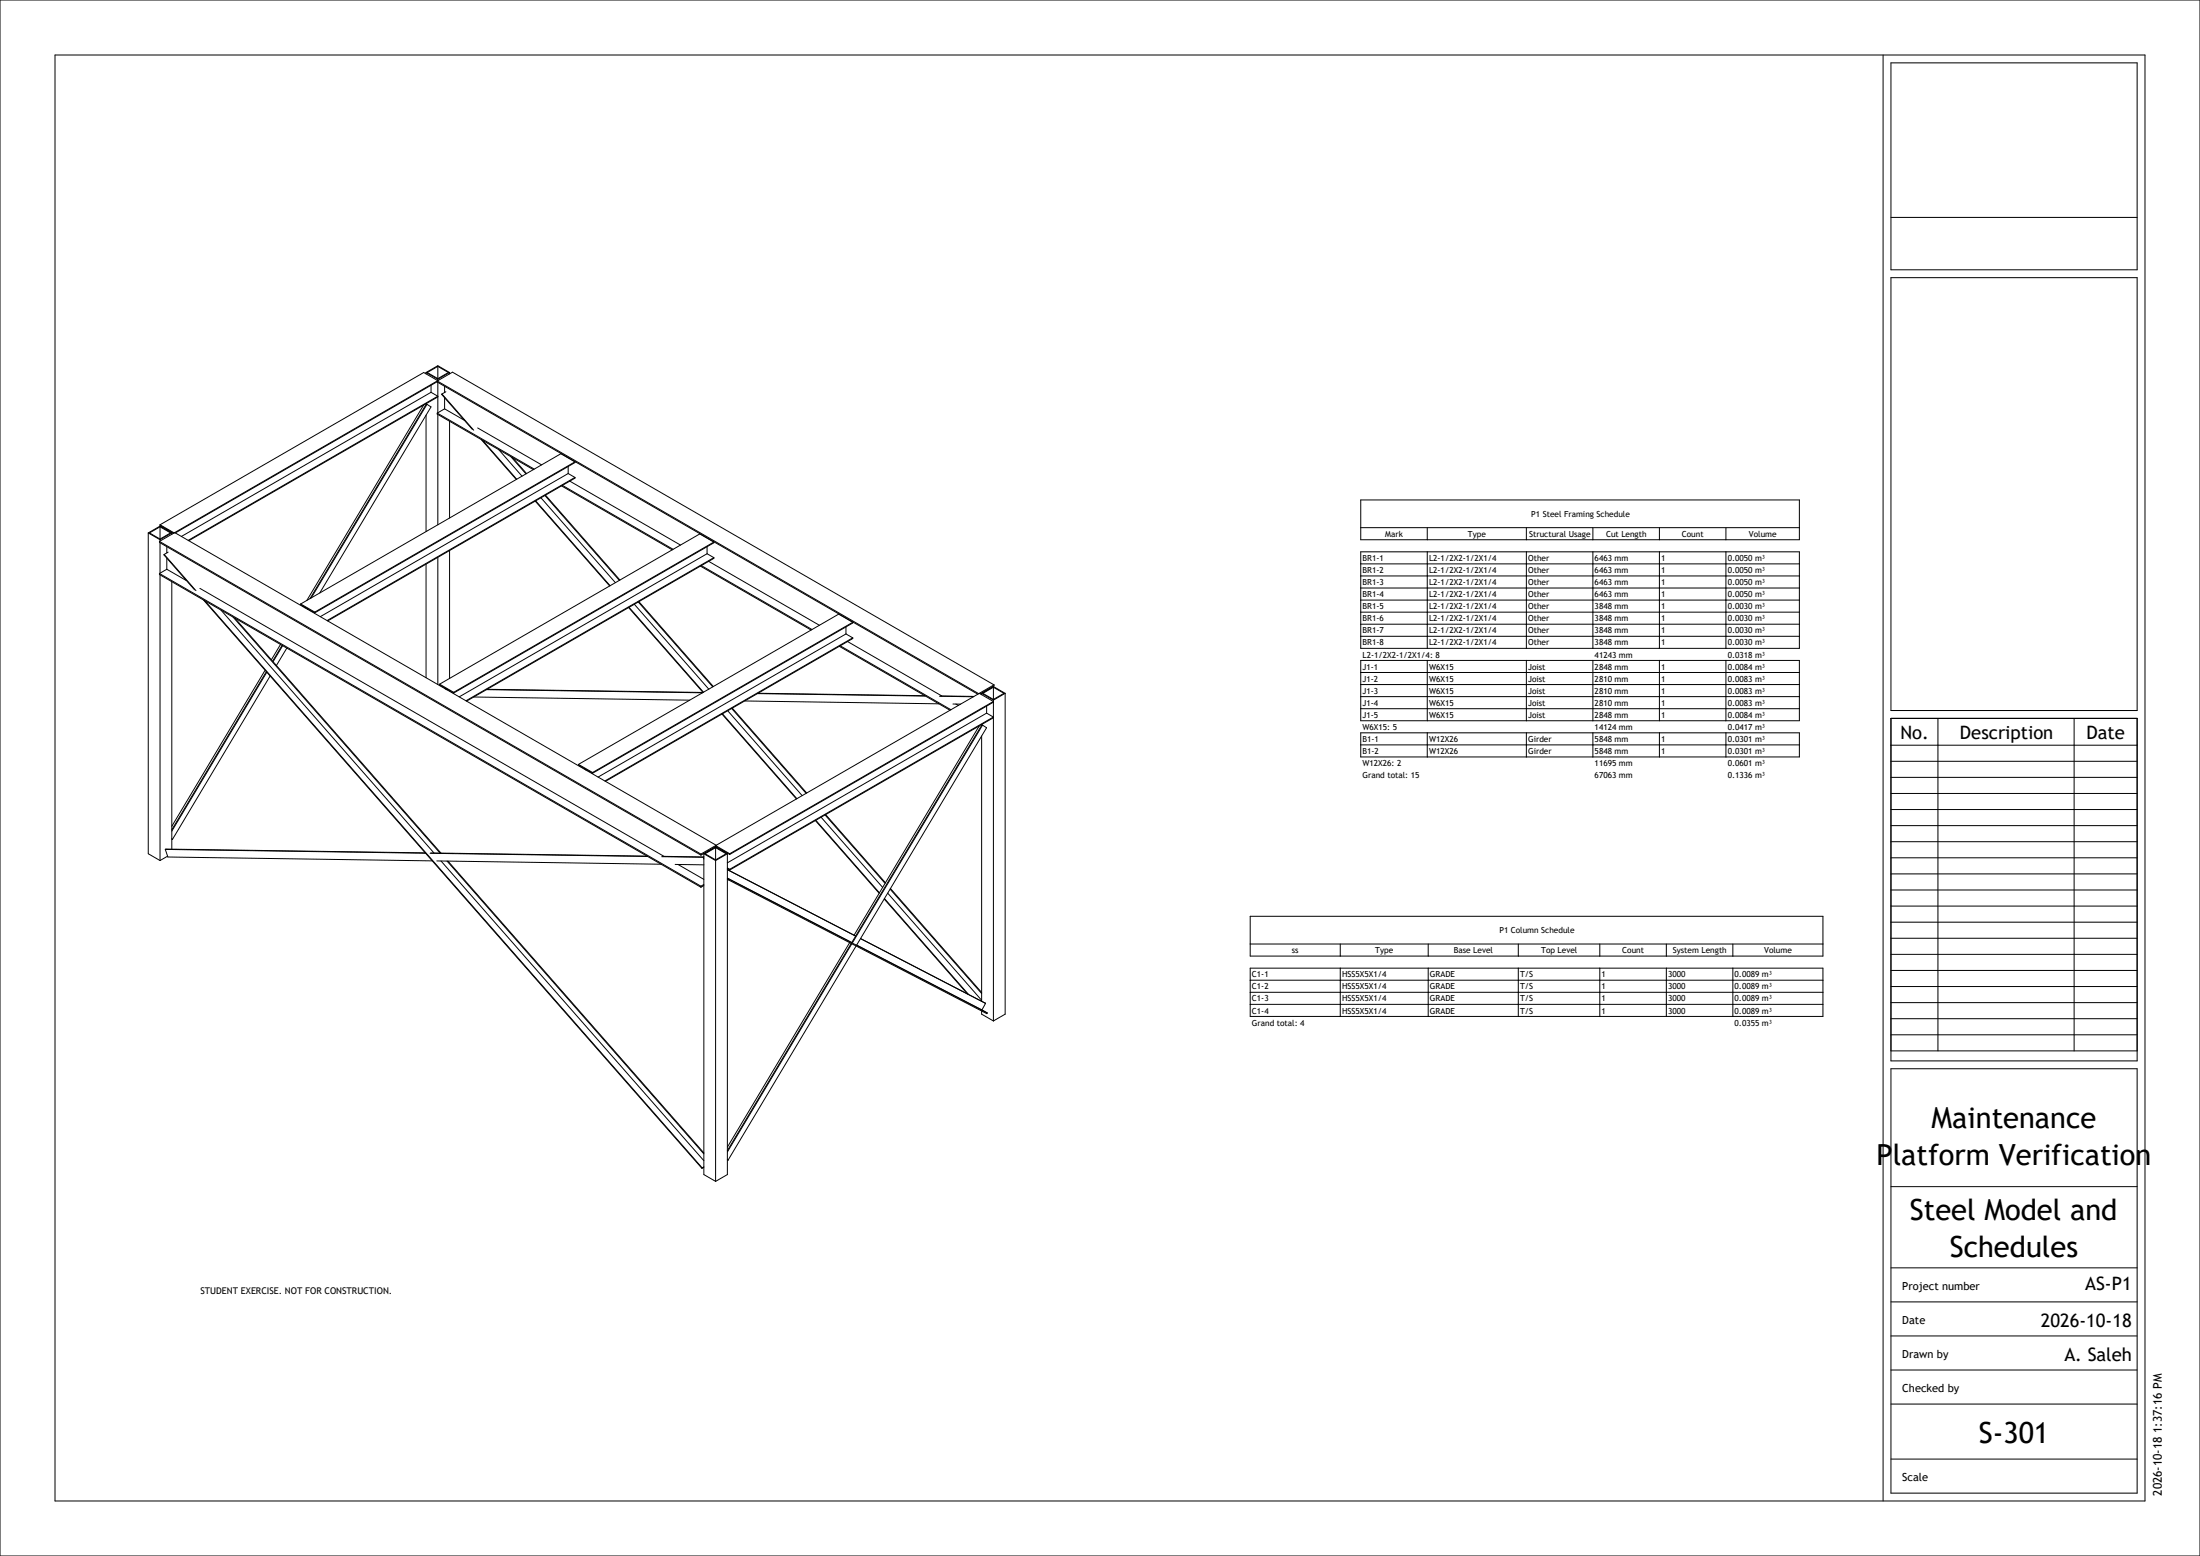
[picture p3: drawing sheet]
<svg xmlns="http://www.w3.org/2000/svg" width="840mm" height="594mm" viewBox="0 0 840 594" stroke-linecap="round" stroke-linejoin="round" font-family="sans-serif">
<g fill="none" stroke="#000" stroke-width=".38">
<path d="M0 0h840v594h-840zM21 21h798v552h-798zM719 21v552M722 24h94v79h-94zM722 83h94M722 106h94v165.2h-94zM167.2 139.9v4.6M167.2 139.9l-4.1 2.3 4.1 2.3M167.2 139.9l4 2.3-4 2.3M161.7 154.7l-44.5 74.5M162.6 154.2l.2 .1M162.7 142.2v.5"/>
<path d="M162.7 154.1v.1M162.7 158.5v44.4M162.7 142.2l4.5 2.6M162.7 142.2l4.5-2.6 4.5 2.6M162.8 154.2l.2 .1M162.8 154.2l-44.4 74.3M163 154.3l1.6 1-42.5 71.1M163 154.3l-44.2 73.9M164.6 147.1v2.7M164.6 149.8l2.6 1.5-95.3 55M164.6 149.8l-95.3 55M166.9 145.7l-100 57.7"/>
<path d="M166.9 145.4v.4l206.4 119.2M166.9 157.7v.4l36.7 21.2M166.9 145.4l5.9-3.3 206.7 119.3M166.9 145.4l206.8 119.4 5.8-3.4M166.9 157.7l37.1 21.4M167.2 145.3l-100.7 58.1-5.4-3.1M167.2 145.3l-5.4-3.1-100.7 58.1M167.2 151.5l-95.1 54.9M167.2 144.8v.5M167.2 146v11.6M167.2 158.2v42.1M168.7 150.4l11.7 13.5"/>
<path d="M168.7 150.4l12.2 13.8M169.8 156.1l-2.9 1.6M169.8 147.5v2.3M169.8 151.8v4.3M169.8 156.1l7.5 4.3M170.3 149.5l-1.6 .9M171.7 142.2v.5M171.7 142.2l-4.5 2.6M171.7 160.8v36.9M182.4 163.4l24.4 14.1M183.7 167.8l13.4 15.2M184.3 168.1l13 14.8"/>
<path d="M190.4 171.6l8.9 10.2M195 174.3l5.8 6.6M195.7 174.7l5.3 6.1M216.9 178.1v2.7M219.5 176.3v.3l-99.3 57.3M219.5 176.3l-5.4-3.1-99.3 57.4M219.5 176.3l-99.3 57.4M204.4 191.3l28.4 32.4M204.5 191.2l28.4 32.4M206.5 190l28.5 32.4M208.1 189.1l28.4 32.5M208.3 189l28.4 32.4"/>
<path d="M214.4 185.5l42.3 24.4M214.7 185.3l42.3 24.4M216.9 180.8l2.6 1.5M216.9 180.8l-94.6 54.6M217.5 183.7l42.3 24.4M219.5 182.3v.2l-94.4 54.5M219.5 182.3l-94.6 54.6M56.6 203.4v122.5l4.5 2.6M56.6 203.4l4.5 2.6M56.6 203.4l4.5-2.6 4.5 2.6M60.9 206.7v.4l206.7 119.3M60.9 218.9v.4l206.7 119.4"/>
<path d="M60.9 206.7l5.8-3.4 206.7 119.4-5.8 3.3M60.9 218.9l206.7 119.4M60.9 206.7l206.7 119.3M61.1 201.1l-4 2.3 4 2.4M61.1 201.1v4.7M61.1 206v.5M61.1 207.2v11.6M61.1 219.5v109M61.1 201.1l4 2.3-4 2.4M61.1 200.3v.3l2.6 1.5v.2M62.7 211.6l11.6 13.6M62.7 211.6l12.1 13.9"/>
<path d="M63.7 217.3l-2.8 1.6M63.7 208.7v2.4M63.7 213.1v4.2M63.7 217.3l7.5 4.4M63.9 202.5v-.3l2.4 1.4M64.2 210.8l-1.5 .8M65.6 203.4v.6M65.6 203.4l-4.5 2.6M162.7 215.3v43.4M167.2 212.8v48.5M171.7 210.2v48.8M267.4 216.1l42.3 24.4"/>
<path d="M267.8 215.9l42.2 24.4M270 211.4l2.6 1.5M270 208.7v2.7M270 211.4l-94.7 54.6M270.6 214.3l42.3 24.4M272.6 206.9l-5.4-3.1-99.4 57.4M272.6 206.9v.3l-99.4 57.4M272.6 212.9v.2l-94.5 54.5M272.6 212.9l-94.7 54.6M272.6 206.9l-99.4 57.4M65.6 222v102.2M76.3 224.6l177.2 102.3"/>
<path d="M77.7 229l190.3 217M78.2 229.3l189.9 216.5M84.4 232.9l81.3 92.7M89 235.5l79 90.2M89.7 235.9l78.7 89.8M114.8 230.6v.2l2.6 1.5v.3M114.8 230.6l5.4 3.1M115.8 231.4l-.1 .2M116.4 231.8l-.1 .1M116.6 231.9l-.1 .2M117.6 232.7v-.3l2.6 1.5M120.2 233.7v.2"/>
<path d="M240 231.9l28.4 32.4-82.4-1.2M240.2 231.8l28.4 32.4M242.2 230.7l28.4 32.4M243.7 229.8l28.4 32.4M243.9 229.7l28.5 32.4M323 239.3v2.7M325.6 237.5v.3l-99.4 57.4M325.6 237.5l-5.4-3.1-99.3 57.4M325.6 237.5l-99.4 57.4M101.2 255.9l-35.6 59.5M101.7 256.4l-36.1 60.4M101.9 256.6l-36.3 60.7"/>
<path d="M103.1 258.1l-37.2 62.3-.3-.2M107.1 246l-3.5 5.9M107.7 246.4l-3.6 6M107.9 246.5l-3.6 6.1M109.5 247.4l-4 6.6M320.5 246.7l42.2 24.4M320.8 246.5l42.3 24.4M323 242l2.6 1.5M323 242l-94.6 54.6M323.6 244.9l36 20.8M325.6 243.5v.3l-94.4 54.5M325.6 243.5l-94.7 54.6"/>
<path d="M167.8 261.2l5.4 3.1M167.8 261.2v.2l2.6 1.5v.3M169.9 262.9h.5M170.1 263h.3M170.6 263.3v-.2l2.6 1.5M173.2 264.3v.3M180.9 266.1l82.4 1.2M185.7 263.3l82.5 1.2M275.7 272.6l28.4 32.4M275.8 272.5l28.5 32.4M277.9 271.3l28.4 32.4M279.4 270.4l28.4 32.4"/>
<path d="M279.6 270.3l28.4 32.4M284.3 267.6l74.2 1.1M289.2 264.8l64.2 .9M289.4 264.6l63.7 1M358.7 265.8l12.9 .2M358.9 265.7l13 .2M363.8 268.7l3 .1M364.9 268.8l1 .5M373.5 277.3l.2 .1M373.7 277.2v.2M373.9 277.1l-47.8 79.9M374.8 264.7v.5"/>
<path d="M374.8 276.6h-.1M374.8 264.7l4.5 2.6M374.8 264.7l4.5-2.6 4.5 2.6M375.1 276.8l-.2-.1-49.7 83.1M375.1 276.8l1.6 1-49.6 83M375.1 276.8l-49.7 83.2M376.5 263.7l-2.3 1.2M376.7 269.5v2.7M376.7 272.2l2.6 1.5-100.7 58.1M376.7 272.2l-99 57.2M379.3 268l-100.7 58.2M379.3 274l-100.7 58.1"/>
<path d="M379.3 262.3v4.7M379.3 267.3v122.4M379.3 262.3l-4.1 2.4 4.1 2.3M379.3 262.3l4 2.4-4 2.3M379.5 261.4v.4l-2.8 1.8M383.8 264.7v122.4l-4.5 2.6M383.8 264.7l-4.5 2.6M722 274.2h94v130.8h-94zM220.9 291.8v.3l2.6 1.5v.2M220.9 291.8l5.3 3.1M223.7 293.9v-.2l2.5 1.5M226.2 294.9v.3"/>
<path d="M374.8 281v101.2M311.3 313.2l24.4 27.8M311.5 313.1l24.3 27.7M313.5 312l23.5 26.8M315 311.1l22.9 26.1M315.2 311l22.9 26M63.1 324.3l1 2.8 100.9 1.5M63.1 324.3l99.3 1.3M63.1 324.3l99.4 1.4M64 326.8l-2.9 1.7M164.2 325.7l83.1 1.2M164.4 325.6l82.7 1.2"/>
<path d="M166.8 328.7l85.6 1.2M168.4 328.7l100.3 114.4M170.7 328.7l98 111.8M171 328.7l97.7 111.4M252.7 327l15.8 .3M252.9 326.9l15.8 .2-.2 .2M257.8 330l10.9 .1M258.9 330l9.8 5.7M267.6 326v.4M267.6 338.3v.4M268.5 327.3l.2 .6M268.7 325.9v122.5l4.5 2.6"/>
<path d="M268.7 325.9l4.5 2.6M268.7 325.9l4.5-2.6 4.5 2.6M268.7 338l-1.1 .7M268.7 337.6l-1.1 .7M270.4 324.9l-2.8 1.5M273.2 323.6v4.6M273.2 328.5v122.5M273.2 323.6l-4 2.3 4 2.3M273.2 323.6l4.1 2.3-4.1 2.3M273.2 322.8v.3l2.6 1.5v.2M273.2 322.8l5.4 3.1M273.2 322.8l100.7-58.1 5.4 3.1-100.7 58.1"/>
<path d="M273.3 323.1l-2.7 1.7M276 324.9v-.2l2.6 1.5M277.7 325.9l-4.5 2.6M277.7 325.9v122.5l-4.5 2.6M277.7 331.3l.9 .5M277.7 331.6l.9 .5M277.7 335.6l.4 .3M277.7 335.3l.5 .3M277.7 335.2l47.5 24.6M278.1 335.9l98.7 51.1 .1-.3M278.2 335.6l-.1 .3M278.2 335.6l98.7 51.1"/>
<path d="M278.6 325.9v.3M278.6 331.8v.3M339.9 339.4l34.9 39.8M340 339.2l34.8 39.7M324.4 359.8l-46.7 78.1M326.7 357.3l-49-25.3 49 25.3M328.6 358.3l47.7 24.7zM337.6 343.2l31.8 36.2M337.7 343l32.1 36.7M338.9 340.9l35.9 40.9M325 360.2l-47.3 79M325.2 360.3l-47.5 79.4"/>
<path d="M326.9 361.1l-48.9 81.8-.3-.2M374.8 385.9v1.2l4.5 2.6M376.3 383l-1.4 2.5 2 1.2M722 408h94v162h-94zM268.1 445.8l-.1 .2M268.7 445.4l-.6 .4M268.7 445.6l-.7 .4M722 453h94M722 497h94M722 484h94M722 510h94M722 536h94"/>
<path d="M722 523h94M722 557h94"/>
</g>
<g fill="#fff">
<path d="M726.3 561.1h10v5.3h-10z"/>
<path d="M726.3 527.1h21.9v5.4h-21.9z"/>
<path d="M726.3 514.1h17.8v5.4h-17.8z"/>
<path d="M726.3 501.1h8.8v5.4h-8.8z"/>
<path d="M726.3 488.1h29.7v5.4h-29.7z"/>
<path d="M821 524.9h5.7v46.1h-5.7z"/>
<path d="M796.1 485.6h17.8v8.9h-17.8z"/>
<path d="M779.2 499.5h34.7v8.9h-34.7z"/>
<path d="M788.2 512.5h25.7v8.9h-25.7z"/>
</g>
<g fill="none" stroke="#000" stroke-width=".38">
<path d="M519.5 190.9h167.5v15.1h-167.5zM519.5 210.6h167.5v36.9h-167.5zM519.5 219.9h167.5M519.5 215.3h167.5M519.5 201.4h167.5M544.9 201.4v4.6M544.9 210.6v36.9M582.8 201.4v4.6M582.8 210.6v36.9M608.2 201.4v4.6M608.2 210.6v36.9M633.6 201.4v4.6"/>
<path d="M633.6 210.6v36.9M659 201.4v4.6M659 210.6v36.9M519.5 238.3h167.5M519.5 233.7h167.5M519.5 229.1h167.5M519.5 224.5h167.5M519.5 252.1h167.5v23h-167.5zM519.5 256.7h167.5M519.5 242.9h167.5M544.9 252.1v23M582.8 252.1v23"/>
<path d="M608.2 252.1v23M633.6 252.1v23M659 252.1v23M519.5 279.7h167.5v9.3h-167.5zM519.5 270.5h167.5M519.5 265.9h167.5M519.5 261.3h167.5M544.9 279.7v9.3M582.8 279.7v9.3M608.2 279.7v9.3M633.6 279.7v9.3M659 279.7v9.3"/>
<path d="M722 274.2h94v127h-94zM739.9 274.2v127M791.9 274.2v127M519.5 284.4h167.5M722 296.7h94M722 290.6h94M722 284.5h94M722 315.2h94M722 309h94M722 302.9h94M722 339.7h94M722 333.6h94"/>
<path d="M722 327.5h94M722 321.3h94M477.3 349.8h218.7v15.2h-218.7zM722 358.2h94M722 352h94M722 345.9h94M477.3 369.6h218.7v18.4h-218.7zM477.3 378.8h218.7M477.3 374.2h218.7M477.3 360.4h218.7M511.7 360.4v4.6M511.7 369.6v18.4"/>
<path d="M545.3 360.4v4.6M545.3 369.6v18.4M579.7 360.4v4.6M579.7 369.6v18.4M610.8 360.4v4.6M610.8 369.6v18.4M636.2 360.4v4.6M636.2 369.6v18.4M661.6 360.4v4.6M661.6 369.6v18.4M722 376.6h94M722 370.5h94"/>
<path d="M722 364.3h94M477.3 383.4h218.7M722 395h94M722 388.9h94M722 382.7h94"/>
</g>
<path d="M76.5 490.4h72.9v4.4h-72.9z" fill="#fff"/>
<g font-size="11.1">
<text x="737.5" y="430.7">Maintenance</text>
<text x="716.5" y="444.5">Platform Verification</text>
<text x="729.2" y="465.8">Steel Model and</text>
<text x="744.4" y="479.7">Schedules</text>
<text x="755.5" y="551">S-301</text>
</g>
<g font-size="7.1">
<text x="725.6" y="281.9">No.</text>
<text x="748.3" y="281.9">Description</text>
<text x="796.7" y="281.9">Date</text>
<text x="796.1" y="492.5">AS-P1</text>
<text x="779.2" y="506.5">2026-10-18</text>
<text x="788.2" y="519.5">A. Saleh</text>
</g>
<text font-size="4.6" x="825.4" y="571" transform="rotate(-90 825.4 571)">2026-10-18 1:37:16 PM</text>
<g font-size="4.2">
<text x="726.3" y="492.3">Project number</text>
<text x="726.3" y="505.3">Date</text>
<text x="726.3" y="518.3">Drawn by</text>
<text x="726.3" y="531.3">Checked by</text>
<text x="726.3" y="565.3">Scale</text>
</g>
<text font-size="3.5" x="76.5" y="493.8">STUDENT EXERCISE. NOT FOR CONSTRUCTION.</text>
<g font-size="3.2">
<text x="584.7" y="197.4">P1 Steel Framing Schedule</text>
<text x="528.9" y="204.9">Mark</text>
<text x="560.4" y="204.9">Type</text>
<text x="583.9" y="204.9">Structural Usage</text>
<text x="613.2" y="204.9">Cut Length</text>
<text x="642.2" y="204.9">Count</text>
<text x="667.8" y="204.9">Volume</text>
<text x="520.2" y="214.2">BR1-1</text>
<text x="545.6" y="214.2">L2-1/2X2-1/2X1/4</text>
<text x="583.5" y="214.2">Other</text>
<text x="608.8" y="214.2">6463 mm</text>
<text x="634.2" y="214.2">1</text>
<text x="659.6" y="214.2">0.0050 m³</text>
<text x="520.2" y="218.8">BR1-2</text>
<text x="545.6" y="218.8">L2-1/2X2-1/2X1/4</text>
<text x="583.5" y="218.8">Other</text>
<text x="608.8" y="218.8">6463 mm</text>
<text x="634.2" y="218.8">1</text>
<text x="659.6" y="218.8">0.0050 m³</text>
<text x="520.2" y="223.4">BR1-3</text>
<text x="520.2" y="228">BR1-4</text>
<text x="545.6" y="223.4">L2-1/2X2-1/2X1/4</text>
<text x="545.6" y="228">L2-1/2X2-1/2X1/4</text>
<text x="583.5" y="223.4">Other</text>
<text x="583.5" y="228">Other</text>
<text x="608.8" y="223.4">6463 mm</text>
<text x="608.8" y="228">6463 mm</text>
<text x="634.2" y="223.4">1</text>
<text x="634.2" y="228">1</text>
<text x="659.6" y="223.4">0.0050 m³</text>
<text x="659.6" y="228">0.0050 m³</text>
<text x="520.2" y="232.6">BR1-5</text>
<text x="545.6" y="232.6">L2-1/2X2-1/2X1/4</text>
<text x="583.5" y="232.6">Other</text>
<text x="608.8" y="232.6">3848 mm</text>
<text x="634.2" y="232.6">1</text>
<text x="659.6" y="232.6">0.0030 m³</text>
<text x="520.2" y="237.2">BR1-6</text>
<text x="545.6" y="237.2">L2-1/2X2-1/2X1/4</text>
<text x="583.5" y="237.2">Other</text>
<text x="608.8" y="237.2">3848 mm</text>
<text x="634.2" y="237.2">1</text>
<text x="659.6" y="237.2">0.0030 m³</text>
<text x="520.2" y="241.8">BR1-7</text>
<text x="545.6" y="241.8">L2-1/2X2-1/2X1/4</text>
<text x="583.5" y="241.8">Other</text>
<text x="608.8" y="241.8">3848 mm</text>
<text x="634.2" y="241.8">1</text>
<text x="659.6" y="241.8">0.0030 m³</text>
<text x="520.2" y="246.4">BR1-8</text>
<text x="520.2" y="251">L2-1/2X2-1/2X1/4: 8</text>
<text x="545.6" y="246.4">L2-1/2X2-1/2X1/4</text>
<text x="583.5" y="246.4">Other</text>
<text x="608.8" y="246.4">3848 mm</text>
<text x="608.8" y="251">41243 mm</text>
<text x="634.2" y="246.4">1</text>
<text x="659.6" y="246.4">0.0030 m³</text>
<text x="659.6" y="251">0.0318 m³</text>
<text x="520.2" y="255.6">J1-1</text>
<text x="545.6" y="255.6">W6X15</text>
<text x="583.5" y="255.6">Joist</text>
<text x="608.8" y="255.6">2848 mm</text>
<text x="634.2" y="255.6">1</text>
<text x="659.6" y="255.6">0.0084 m³</text>
<text x="520.2" y="260.2">J1-2</text>
<text x="545.6" y="260.2">W6X15</text>
<text x="583.5" y="260.2">Joist</text>
<text x="608.8" y="260.2">2810 mm</text>
<text x="634.2" y="260.2">1</text>
<text x="659.6" y="260.2">0.0083 m³</text>
<text x="520.2" y="264.8">J1-3</text>
<text x="520.2" y="269.4">J1-4</text>
<text x="545.6" y="264.8">W6X15</text>
<text x="545.6" y="269.4">W6X15</text>
<text x="583.5" y="264.8">Joist</text>
<text x="583.5" y="269.4">Joist</text>
<text x="608.8" y="264.8">2810 mm</text>
<text x="608.8" y="269.4">2810 mm</text>
<text x="634.2" y="264.8">1</text>
<text x="634.2" y="269.4">1</text>
<text x="659.6" y="264.8">0.0083 m³</text>
<text x="659.6" y="269.4">0.0083 m³</text>
<text x="520.2" y="274">J1-5</text>
<text x="545.6" y="274">W6X15</text>
<text x="583.5" y="274">Joist</text>
<text x="608.8" y="274">2848 mm</text>
<text x="634.2" y="274">1</text>
<text x="659.6" y="274">0.0084 m³</text>
<text x="520.2" y="278.7">W6X15: 5</text>
<text x="608.8" y="278.7">14124 mm</text>
<text x="659.6" y="278.7">0.0417 m³</text>
<text x="520.2" y="283.3">B1-1</text>
<text x="520.2" y="287.9">B1-2</text>
<text x="545.6" y="283.3">W12X26</text>
<text x="545.6" y="287.9">W12X26</text>
<text x="583.5" y="283.3">Girder</text>
<text x="583.5" y="287.9">Girder</text>
<text x="608.8" y="283.3">5848 mm</text>
<text x="608.8" y="287.9">5848 mm</text>
<text x="634.2" y="283.3">1</text>
<text x="634.2" y="287.9">1</text>
<text x="659.6" y="283.3">0.0301 m³</text>
<text x="659.6" y="287.9">0.0301 m³</text>
<text x="520.2" y="292.5">W12X26: 2</text>
<text x="608.8" y="292.5">11695 mm</text>
<text x="659.6" y="292.5">0.0601 m³</text>
<text x="520.2" y="297.1">Grand total: 15</text>
<text x="608.8" y="297.1">67063 mm</text>
<text x="659.6" y="297.1">0.1336 m³</text>
<text x="572.5" y="356.3">P1 Column Schedule</text>
<text x="493.3" y="363.9">ss</text>
<text x="525.1" y="363.9">Type</text>
<text x="555.1" y="363.9">Base Level</text>
<text x="588.4" y="363.9">Top Level</text>
<text x="619.4" y="363.9">Count</text>
<text x="638.7" y="363.9">System Length</text>
<text x="673.6" y="363.9">Volume</text>
<text x="478" y="377.7">C1-2</text>
<text x="478" y="373.1">C1-1</text>
<text x="512.4" y="373.1">HSS5X5X1/4</text>
<text x="512.4" y="377.7">HSS5X5X1/4</text>
<text x="546" y="373.1">GRADE</text>
<text x="546" y="377.7">GRADE</text>
<text x="580.4" y="373.1">T/S</text>
<text x="580.4" y="377.7">T/S</text>
<text x="611.5" y="373.1">1</text>
<text x="611.5" y="377.7">1</text>
<text x="636.9" y="373.1">3000</text>
<text x="636.9" y="377.7">3000</text>
<text x="662.3" y="373.1">0.0089 m³</text>
<text x="662.3" y="377.7">0.0089 m³</text>
<text x="478" y="382.3">C1-3</text>
<text x="512.4" y="382.3">HSS5X5X1/4</text>
<text x="546" y="382.3">GRADE</text>
<text x="580.4" y="382.3">T/S</text>
<text x="611.5" y="382.3">1</text>
<text x="636.9" y="382.3">3000</text>
<text x="662.3" y="382.3">0.0089 m³</text>
<text x="478" y="386.9">C1-4</text>
<text x="512.4" y="386.9">HSS5X5X1/4</text>
<text x="546" y="386.9">GRADE</text>
<text x="580.4" y="386.9">T/S</text>
<text x="611.5" y="386.9">1</text>
<text x="636.9" y="386.9">3000</text>
<text x="662.3" y="386.9">0.0089 m³</text>
<text x="478" y="391.5">Grand total: 4</text>
<text x="662.3" y="391.5">0.0355 m³</text>
</g>
</svg>
